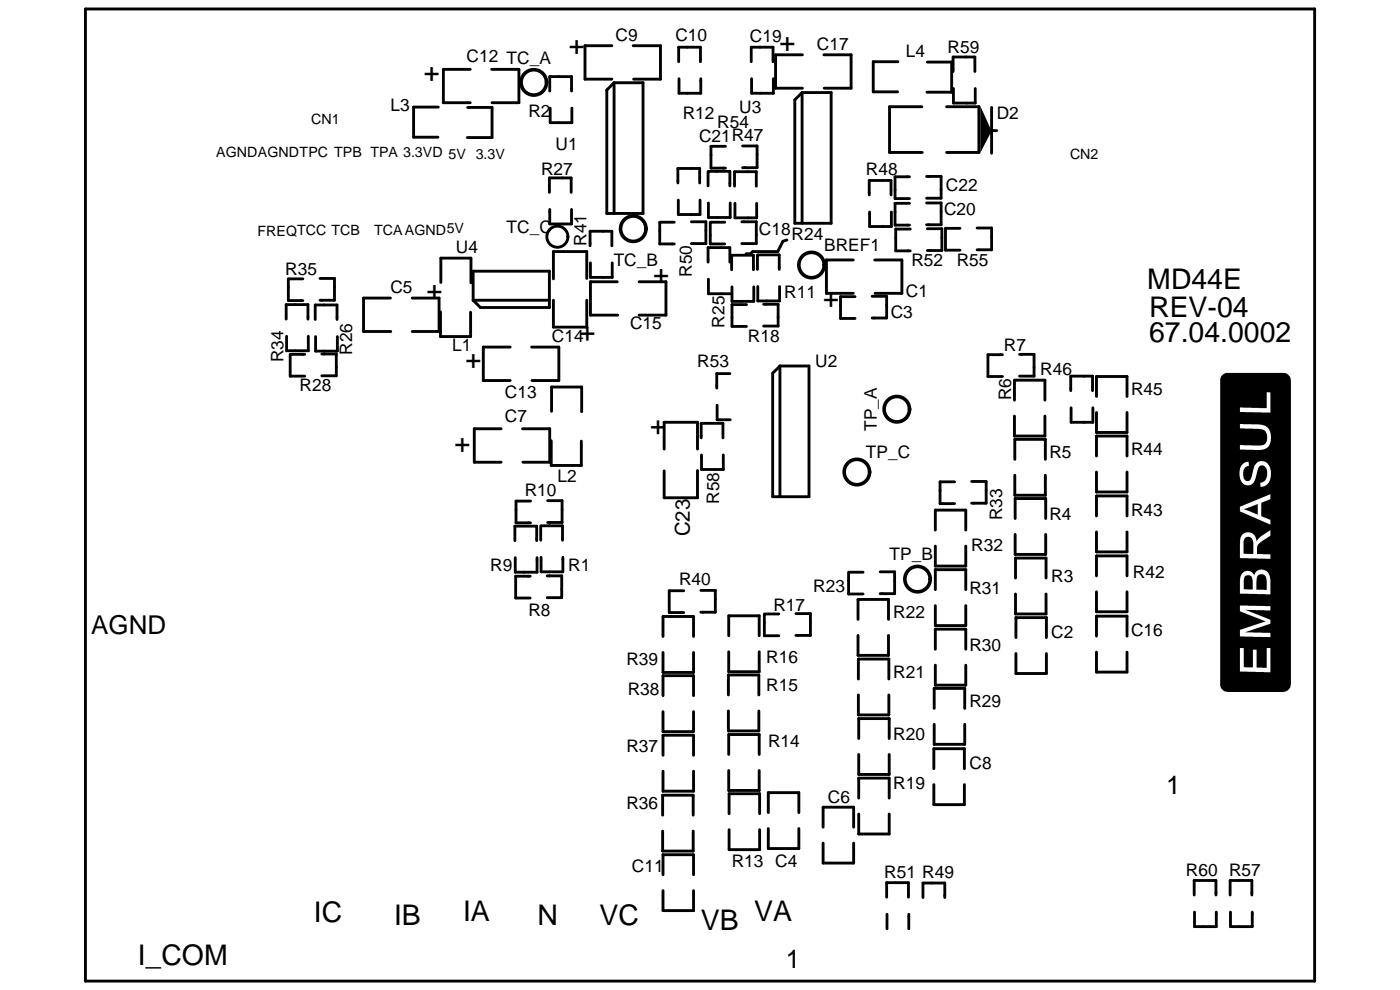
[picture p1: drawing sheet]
<svg xmlns="http://www.w3.org/2000/svg" width="420mm" height="297mm" viewBox="0 0 420 297" stroke-linecap="round" stroke-linejoin="round" font-family="sans-serif">
<g fill="#000">
<path d="M294.2 31.8l3.4 7.5-3.4 6.5z"/>
<path d="M367 112.4l.9-.5h17.7l1.4 .9 .4 .9v91.7l-.4 1.3-1.4 .9h-17.2l-1.4-.5-.6-.6-.2-.7v-92.1l.2-.7zM372.9 139.3l-.7 1.1-.1 2.8 .6 1.6 .7 .6 .7 .2 1.4-.1 .7-.7 .6-1.2 .8-3.2 .4-.6 1.1-.1 .8 .5 .4 1.2-.1 1.9-.8 1.2-1.2 .3 .1 1.3 1.4-.3 1.3-1.3 .5-2.2-.1-1.2-.4-1.3-.8-.9-.8-.5-.8-.1-1.3 .4-.9 1.1-.7 3.3-.5 .9a1.03 1.03 0 0 1-1.6-.1l-.3-.3-.2-.9 .1-1.7 .7-.9 1-.3-.1-.9a.49 .49 0 0 0-.8-.3zM372.1 181.7l.1 1.8 7.6 2.9-7.6 2.6v2l9.1 .2-.2-1.3-7.4-.2 7.6-2.6-.1-1.2-7.4-2.9 7.5 .2v-1.3zM372.2 127.2l-.1 1.3 6.6 .3 1.2 .7 .4 1.2-.1 1.7-.8 1-1 .3-6.2-.2v1.4l6.1 .1 1.4-.3 1.1-.8 .5-1.3 .2-1.7-.4-1.6-.9-1.2-1.8-.7zM372.2 122.3v1.3l9.1 .2v-6l-1.1-.1v4.7zM372.2 152v1.5l9.1 3.9-.1-1.5-2.7-1.1v-3.9l2.7-1.1 .1-1.5zM372.7 160.5l-.5 1.5-.1 5.4 9.2 .3v-1.4l-4.1-.1v-2l.3-.8 .9-.8 2.9-1.8v-1.8l-3.1 2.1-1 1.3-.5-1.5-.9-.9a2.58 2.58 0 0 0-2.3-.1zM372.9 171.9l-.4 .6-.3 1-.1 4.6 9.2 .2-.1-4.9-.5-1.4-.6-.7-.8-.4h-1.4l-1 .7-.5 1-.7-1-.7-.3h-1.1zM372.1 194.4l.1 7.1 9.1 .2v-7.3h-1.1v6h-.4l-2.7-.1v-5.4h-1.1v5.3h-2.7v-5.7z" fill-rule="evenodd"/>
<path d="M373.3 152.8l4.2-1.6v3.2z" fill-rule="evenodd"/>
<path d="M373.8 161.2l1.3-.1 .9 .9 .1 .8v3.4l-2.9-.1v-3.7z" fill-rule="evenodd"/>
<path d="M373.6 173l.3-.3a1.39 1.39 0 0 1 1.6 .2l.5 1.3v2.7l-2.7-.1v-2.9z" fill-rule="evenodd"/>
<path d="M377.4 172.8l.6-.4 .9-.1 .9 .5 .4 1.4v2.8l-3.1-.1v-3.3z" fill-rule="evenodd"/>
</g>
<g fill="none" stroke="#000" stroke-width=".85">
<path d="M210.2 18.5v-4.3h-6.5v4.3M232 18.5v-4.3h-6.5v4.3M165 27.3v-4.3h6.5v4.3M165.1 32.4v4.4h6.5v-4.4M210.3 23.6v4.4h-6.5v-4.4M232.1 23.6v4.4h-6.5v-4.4M286 21.5v-4.4h6.6v4.4M286.1 26.6v4.3h6.6v-4.3M164.9 57.7v-4.3h6.5v4.3M210 54.9v-4.4h-6.6v4.4M212.5 55.8v-4.4h2.6h3.9v4.4M217.7 43.9h-4.3v6.5h4.3"/>
<path d="M220.4 55.9v-4.4h6.6v4.4M222.9 43.8h4.3v6.5h-4.3M267.4 58.5v-4.4h-6.5v4.4M273 53h-4.4v6.6h4.4M278.1 52.9h4.3v6.6h-4.3M165 62.8v4.4h6.5v-4.4M177.1 73.7v-4.3h6.5v4.3M177.2 78.9v4.3h6.5v-4.3M202.4 66.7h-4.4v6.5h4.4M207.5 66.5h4.3v6.6h-4.3M210.1 60v4.4h-6.5v-4.4M212.5 78.7v-4.4h6.5v4.4"/>
<path d="M212.6 60.9v4.4h6.5v-4.4M217.5 66.7h-4.3v3.9v2.6h4.3M220.6 61v4.4h6.5v-4.4M222.6 66.5h4.4v6.6h-4.4M267.5 63.6v4.4h-6.5v-4.4M273 61h-4.4v6.5h4.4M273.2 68.7h-4.4v6.6h4.4M278.1 60.9h4.3v6.5h-4.3M278.3 68.6h4.4v6.6h-4.4M288.1 68.5h-4.4v6.6h4.4M293.2 68.4h4.4v6.6h-4.4M85.9 95.8v-4.4h6.5v4.4"/>
<path d="M90.9 83.7h-4.4v6.5h4.4M94.6 95.9v-4.4h6.5v4.4M96 83.5h4.4v6.6h-4.4M212.6 83.8v4.3h6.5M219.6 80.9v-4.3h6.5v4.3M219.7 86.1v4.3h6.5v-4.3M224 91.4h-4.3v6.5h4.3M227.3 80.8v-4.3h6.6v4.3M227.4 86v4.3h6.6v-4.3M229.2 91.3h4.3v6.5h-4.3M256.6 89h-4.3v6.5h4.3M261.7 88.9h4.4v6.5h-4.4"/>
<path d="M86 100.9v4.3h6.5v-4.3M91.4 106.3h-4.3v6.6h4.3M96.6 106.2h4.3v6.6h-4.3M101.3 101v4.3h-6.6v-4.3M219 112.1h-3.9v4.4M300.9 106.4h-4.4v6.6h4.4M306 106.3h4.3v6.6h-4.3M321.3 117.2v-4.3h6.6v4.3M210.4 131.4v-4.4h6.6v4.4M210.5 136.5v4.4h6.6v-4.4M215.2 121.6v4.3h3.9M321.4 122.3v4.4h6.6v-4.4"/>
<path d="M159.2 150.3h-4.3v6.6h4.3M164.3 150.2h4.4v6.6h-4.4M286.5 144.6h-4.4v6.5h4.4M291.6 144.5h4.4v6.5h-4.4M154.5 162.2v-4.3h6.6v4.3M159.1 172.9h-4.3v6.5h4.3M161.2 167.3v4.4h-6.6v-4.4M162.3 162.1v-4.3h6.5v4.3M162.4 167.2v4.4h6.5v-4.4M164.2 172.8h4.4v6.5h-4.4M205.2 177.2h-4.4v6.6h4.4M210.3 177.1h4.4v6.6h-4.4"/>
<path d="M259 171.7h-4.3v6.5h4.3M264.1 171.6h4.4v6.5h-4.4M233.7 184.2h-4.3v2.6v4h4.3M238.9 184.1h4.3v6.5h-4.3M266.1 269.2v-4.4h6.5v4.4M266.2 274.3v4.4M272.7 274.3v4.4M277 269.3v-4.4h6.5v4.4M358.4 268.5v-4.3h6.5v4.3M365 273.7v4.3h-6.5v-4.3M369.2 268.5v-4.3h6.5v4.3M375.8 273.7v4.3h-6.5v-4.3"/>
</g>
<g fill="none" stroke="#000" stroke-width=".86">
<path d="M25.6 2.7h368.9v291.7h-368.9zM183.6 13.7h-8v10h8M190 13.7h8.2v10h-8M240.8 16.4h-8v10.1h8M247.3 16.4h8.1v10.1h-8M269.5 18.5h-7.4v9.1h7.3M278.3 18.6h7.3v9.1h-7.4M131.5 32.1h-7.4v9.1h7.3M140.4 32.2h7.3v9.1h-7.4M141.1 20.8h-8v10h8M147.6 20.8h8.1v10h-8M182.1 27l2.2-2.2h8.7v39.3h-10.9z"/>
<path d="M184.3 24.8v39.3M238.5 30l2.2-2.2h8.7v39.2h-10.9zM240.7 27.8v39.2M276.7 32h-9.7v13.7h9.8M284.1 32h9.7v13.7h-9.7M297.6 32.2v13.8M299.1 39.2h-1.4l-.2 .2M236.1 72l-1.1 .4-1.6 3.1h-7.5l-.7 .6h-1.3M256.1 78h-8.1v10h8.1M262.5 78h8.2v10h-8.1M117.2 89.4h-8.1v10.1h8.2M123.7 89.4h8.1v10.1h-8.1"/>
<path d="M132.2 93.6v7.4h9v-7.3M132.3 84.8v-7.4h9v7.5M142 81.4h22.9v10.9h-20.7l-2.2-2.2zM142 90.1h22.9M166.1 90.1v8h10v-8M176.1 83.5v-8h-10v8.2M185.3 84.5h-8.1v10.1h8.2M191.8 84.5h8.1v10.1h-8.1M153.1 104.1h-8.1v10.1h8.1M159.5 104.1h8.2v10.1h-8.1M231.9 112l2.2-2.2h8.7v39.2h-10.9zM234.1 109.8v39.2"/>
<path d="M329.1 119v-6h9.1v6M150.4 128.7h-8.1v10h8.1M156.8 128.7h8.2v10h-8.1M165.4 132.2v7.5h9.1v-7.3M165.5 123.4v-7.3h9.1v7.4M199.3 134.7v-8h10v8M304.5 124.8v6h9.1v-6M304.5 120.1v-6h9.1v6M304.6 137.8v-6h9.1v6M329.1 123.8v6h9.1v-6M329.1 136.8v-6h9.1v6M209.3 141.2v8.2h-10v-8.1"/>
<path d="M280.7 159v-5.9h9.1v5.9M304.6 142.6v6h9.1v-6M304.7 155.6v-6h9.1v6M329.1 141.6v6h9.1v-6M329.1 154.8v-6h9.1v6M329.1 159.6v6h9.1v-6M280.7 163.9v5.9h9.1v-5.9M280.7 176.9v-6h9.1v6M304.7 160.4v5.9h9.1v-5.9M304.8 178.2v6h9.1v-6M304.8 173.4v-6h9.1v6M329.1 172.8v-6h9.1v6"/>
<path d="M329.1 177.6v6h9.1v-6M199 191v-6h9.1v6M199 195.8v6h9.1v-6M227.8 190.8v-6h-9.1v6M227.8 195.6v5.9h-9.1v-5.9M257.5 185.8v-5.9h9.1v5.9M257.5 190.6v6h9.1v-6M280.7 181.7v6h9.1v-6M280.7 194.8v-6h9.1v6M280.7 199.6v6h9.1v-6M304.9 196.1v6h9.1v-6M304.9 191.3v-6h9.1v6"/>
<path d="M329.1 190.9v-6h9.1v6M329.1 195.7v6h9.1v-6M199 208.7v-6h9.1v6M199 213.5v6h9.1v-6M227.7 208.5v-6h-9.1v6M227.7 213.3v6h-9.1v-6M257.6 203.7v-6h9.2v6M257.6 208.5v6h9.2v-6M280.4 212.6v-6.1h9.1v6.1M280.4 217.3v6h9.1v-6M199 226.6v-6h9.1v6M199 231.4v6h9.1v-6"/>
<path d="M218.7 226.4v-6h9.1v6M218.7 231.2v6h9.1v-6M257.7 221.6v-6h9.2v6M257.7 226.4v6h9.2v-6M257.7 239.5v-6h9.2v6M280.3 230.6v-6h9.1v6M280.3 235.4v6h9.1v-6M198.9 244.6v-6h9.1v6M198.9 249.4v6h9.1v-6M218.8 244.1v-6h9.2v6M228 248.9v6h-9.2v-6M230.6 243.8v-6h9.1v6"/>
<path d="M239.7 248.6v6h-9.1v-6M247 253v6h9.2v-6M247 248.2v-6h9.2v6M257.7 244.2v6h9.2v-6M199 262.4v-5.9h9.1v5.9M199 267.2v6h9.1v-6"/>
<circle cx="167.3" cy="71" r="3.2"/>
</g>
<g fill="none" stroke="#000" stroke-width="1.1">
<circle cx="160.2" cy="24.7" r="3.8"/>
<circle cx="190.1" cy="68.6" r="3.8"/>
<circle cx="243.6" cy="79.5" r="3.8"/>
<circle cx="269.1" cy="122.8" r="3.8"/>
<circle cx="257.2" cy="141.6" r="3.8"/>
<circle cx="275.4" cy="173.8" r="3.8"/>
</g>
<g font-size="8.5">
<text x="344.3" y="86.8">MD44E</text>
<text x="344.9" y="95">REV-04</text>
<text x="344.9" y="102.6">67.04.0002</text>
<text x="94.2" y="276.7">IC</text>
<text x="118.3" y="277.5">IB</text>
<text x="139" y="276.4">IA</text>
<text x="161.3" y="277.5">N</text>
<text x="179.9" y="277.5">VC</text>
<text x="210.3" y="279">VB</text>
<text x="226.3" y="276.3">VA</text>
<text x="41.3" y="289.7">I_COM</text>
</g>
<g font-size="8.2">
<text x="175.5" y="16.6" transform="rotate(-90 175.5 16.6)">+</text>
<text x="238.7" y="15.5" transform="rotate(-90 238.7 15.5)">+</text>
<text x="131.9" y="24.7" transform="rotate(-90 131.9 24.7)">+</text>
<text x="196.2" y="80.3" transform="rotate(90 196.2 80.3)">+</text>
<text x="128.1" y="85.2" transform="rotate(90 128.1 85.2)">+</text>
<text x="251.7" y="92.3" transform="rotate(-90 251.7 92.3)">+</text>
<text x="178.7" y="97.7" transform="rotate(180 178.7 97.7)">+</text>
<text x="144.4" y="110.8" transform="rotate(-90 144.4 110.8)">+</text>
<text x="195.1" y="130.4">+</text>
<text x="141.1" y="135.8" transform="rotate(-90 141.1 135.8)">+</text>
</g>
<g font-size="7.8">
<text x="27.4" y="190.1">AGND</text>
<text x="350" y="238.3">1</text>
<text x="235.8" y="290.4">1</text>
</g>
<text font-size="6.1" x="207.1" y="160.9" transform="rotate(-90 207.1 160.9)">C23</text>
<g font-size="5.2">
<text x="184.7" y="12.4">C9</text>
<text x="202.7" y="12.4">C10</text>
<text x="225" y="12.7">C19</text>
<text x="245.2" y="14.9">C17</text>
<text x="271.9" y="17.1">L4</text>
<text x="284.4" y="16">R59</text>
<text x="140" y="18.7">C12 TC_A</text>
<text x="117.2" y="33.4">L3</text>
<text x="158.6" y="35.1">R2</text>
<text x="204.9" y="35.6">R12</text>
<text x="221.8" y="33.8">U3</text>
<text x="299.1" y="35.6">D2</text>
<text x="215.2" y="38.4">R54</text>
<text x="166.7" y="44.9">U1</text>
<text x="209.8" y="42.7">C21R47</text>
<text x="162.4" y="52.5">R27</text>
<text x="259.9" y="52.6">R48</text>
<text x="283.9" y="57.4">C22</text>
<text x="283.3" y="64.5">C20</text>
<text x="152" y="69.9">TC_C</text>
<text x="227.8" y="70.5">C18</text>
<text x="136.8" y="75.9">U4</text>
<text x="176" y="73.8" transform="rotate(-90 176 73.8)">R41</text>
<text x="237.6" y="72.1">R24</text>
<text x="247.4" y="75.4">BREF1</text>
<text x="85.6" y="82.5">R35</text>
<text x="184.2" y="79.8">TC_B</text>
<text x="207.6" y="83" transform="rotate(-90 207.6 83)">R50</text>
<text x="273.5" y="79.8">R52</text>
<text x="287.1" y="79.8">R55</text>
<text x="117.2" y="87.9">C5</text>
<text x="235.4" y="89.6">R11</text>
<text x="271.9" y="89">C1</text>
<text x="267.3" y="95.5">C3</text>
<text x="189.1" y="98.8">C15</text>
<text x="217.4" y="98.3" transform="rotate(-90 217.4 98.3)">R25</text>
<text x="105.7" y="106.4" transform="rotate(-90 105.7 106.4)">R26</text>
<text x="135.7" y="105.3">L1</text>
<text x="165.7" y="102.6">C14</text>
<text x="224.5" y="102.6">R18</text>
<text x="301.3" y="105.3">R7</text>
<text x="85" y="108.6" transform="rotate(-90 85 108.6)">R34</text>
<text x="209.2" y="110.3">R53</text>
<text x="244.7" y="110.3">U2</text>
<text x="312.2" y="112.4">R46</text>
<text x="89.9" y="117.3">R28</text>
<text x="151.5" y="119.5">C13</text>
<text x="339.4" y="118.4">R45</text>
<text x="303.5" y="120.1" transform="rotate(-90 303.5 120.1)">R6</text>
<text x="151.5" y="126.6">C7</text>
<text x="263.2" y="129.3" transform="rotate(-90 263.2 129.3)">TP_A</text>
<text x="259.9" y="137.5">TP_C</text>
<text x="314.9" y="137.5">R5</text>
<text x="339.4" y="136.4">R44</text>
<text x="157.5" y="148.9">R10</text>
<text x="167.3" y="144.6">L2</text>
<text x="215.8" y="151.1" transform="rotate(-90 215.8 151.1)">R58</text>
<text x="339.4" y="154.9">R43</text>
<text x="300.8" y="156" transform="rotate(-90 300.8 156)">R33</text>
<text x="314.9" y="156">R4</text>
<text x="267" y="168">TP_B</text>
<text x="291.5" y="165.3">R32</text>
<text x="147.1" y="171.3">R9</text>
<text x="170.5" y="171.3">R1</text>
<text x="340" y="173.4">R42</text>
<text x="203.8" y="175.6">R40</text>
<text x="244" y="177.7">R23</text>
<text x="290.9" y="178.4">R31</text>
<text x="315.5" y="174.5">R3</text>
<text x="158.6" y="184.9">R8</text>
<text x="232.1" y="183.2">R17</text>
<text x="268.1" y="185.4">R22</text>
<text x="315.5" y="191.4">C2</text>
<text x="339.4" y="190.9">C16</text>
<text x="290.9" y="195.2">R30</text>
<text x="188" y="199.6">R39</text>
<text x="229.9" y="199.1">R16</text>
<text x="268.1" y="203.4">R21</text>
<text x="188.4" y="208.6">R38</text>
<text x="229.9" y="207.2">R15</text>
<text x="290.9" y="212.1">R29</text>
<text x="268.1" y="221.9">R20</text>
<text x="188" y="225.7">R37</text>
<text x="230.5" y="224.1">R14</text>
<text x="290.9" y="230.6">C8</text>
<text x="268.1" y="236.6">R19</text>
<text x="188" y="242.6">R36</text>
<text x="248.5" y="241">C6</text>
<text x="189.6" y="261.7">C11</text>
<text x="219.6" y="260.1">R13 C4</text>
<text x="265.4" y="263.3">R51 R49</text>
<text x="355.9" y="262.9">R60 R57</text>
</g>
<g font-size="4.3">
<text x="93.4" y="37.1">CN1</text>
<text x="64.9" y="47.1">AGNDAGNDTPC TPB TPA 3.3VD 5V 3.3V</text>
<text x="321.1" y="47.6">CN2</text>
<text x="77.3" y="70.7">FREQTCC TCB</text>
<text x="112.3" y="70.5">TCAAGND5V</text>
</g>
</svg>
